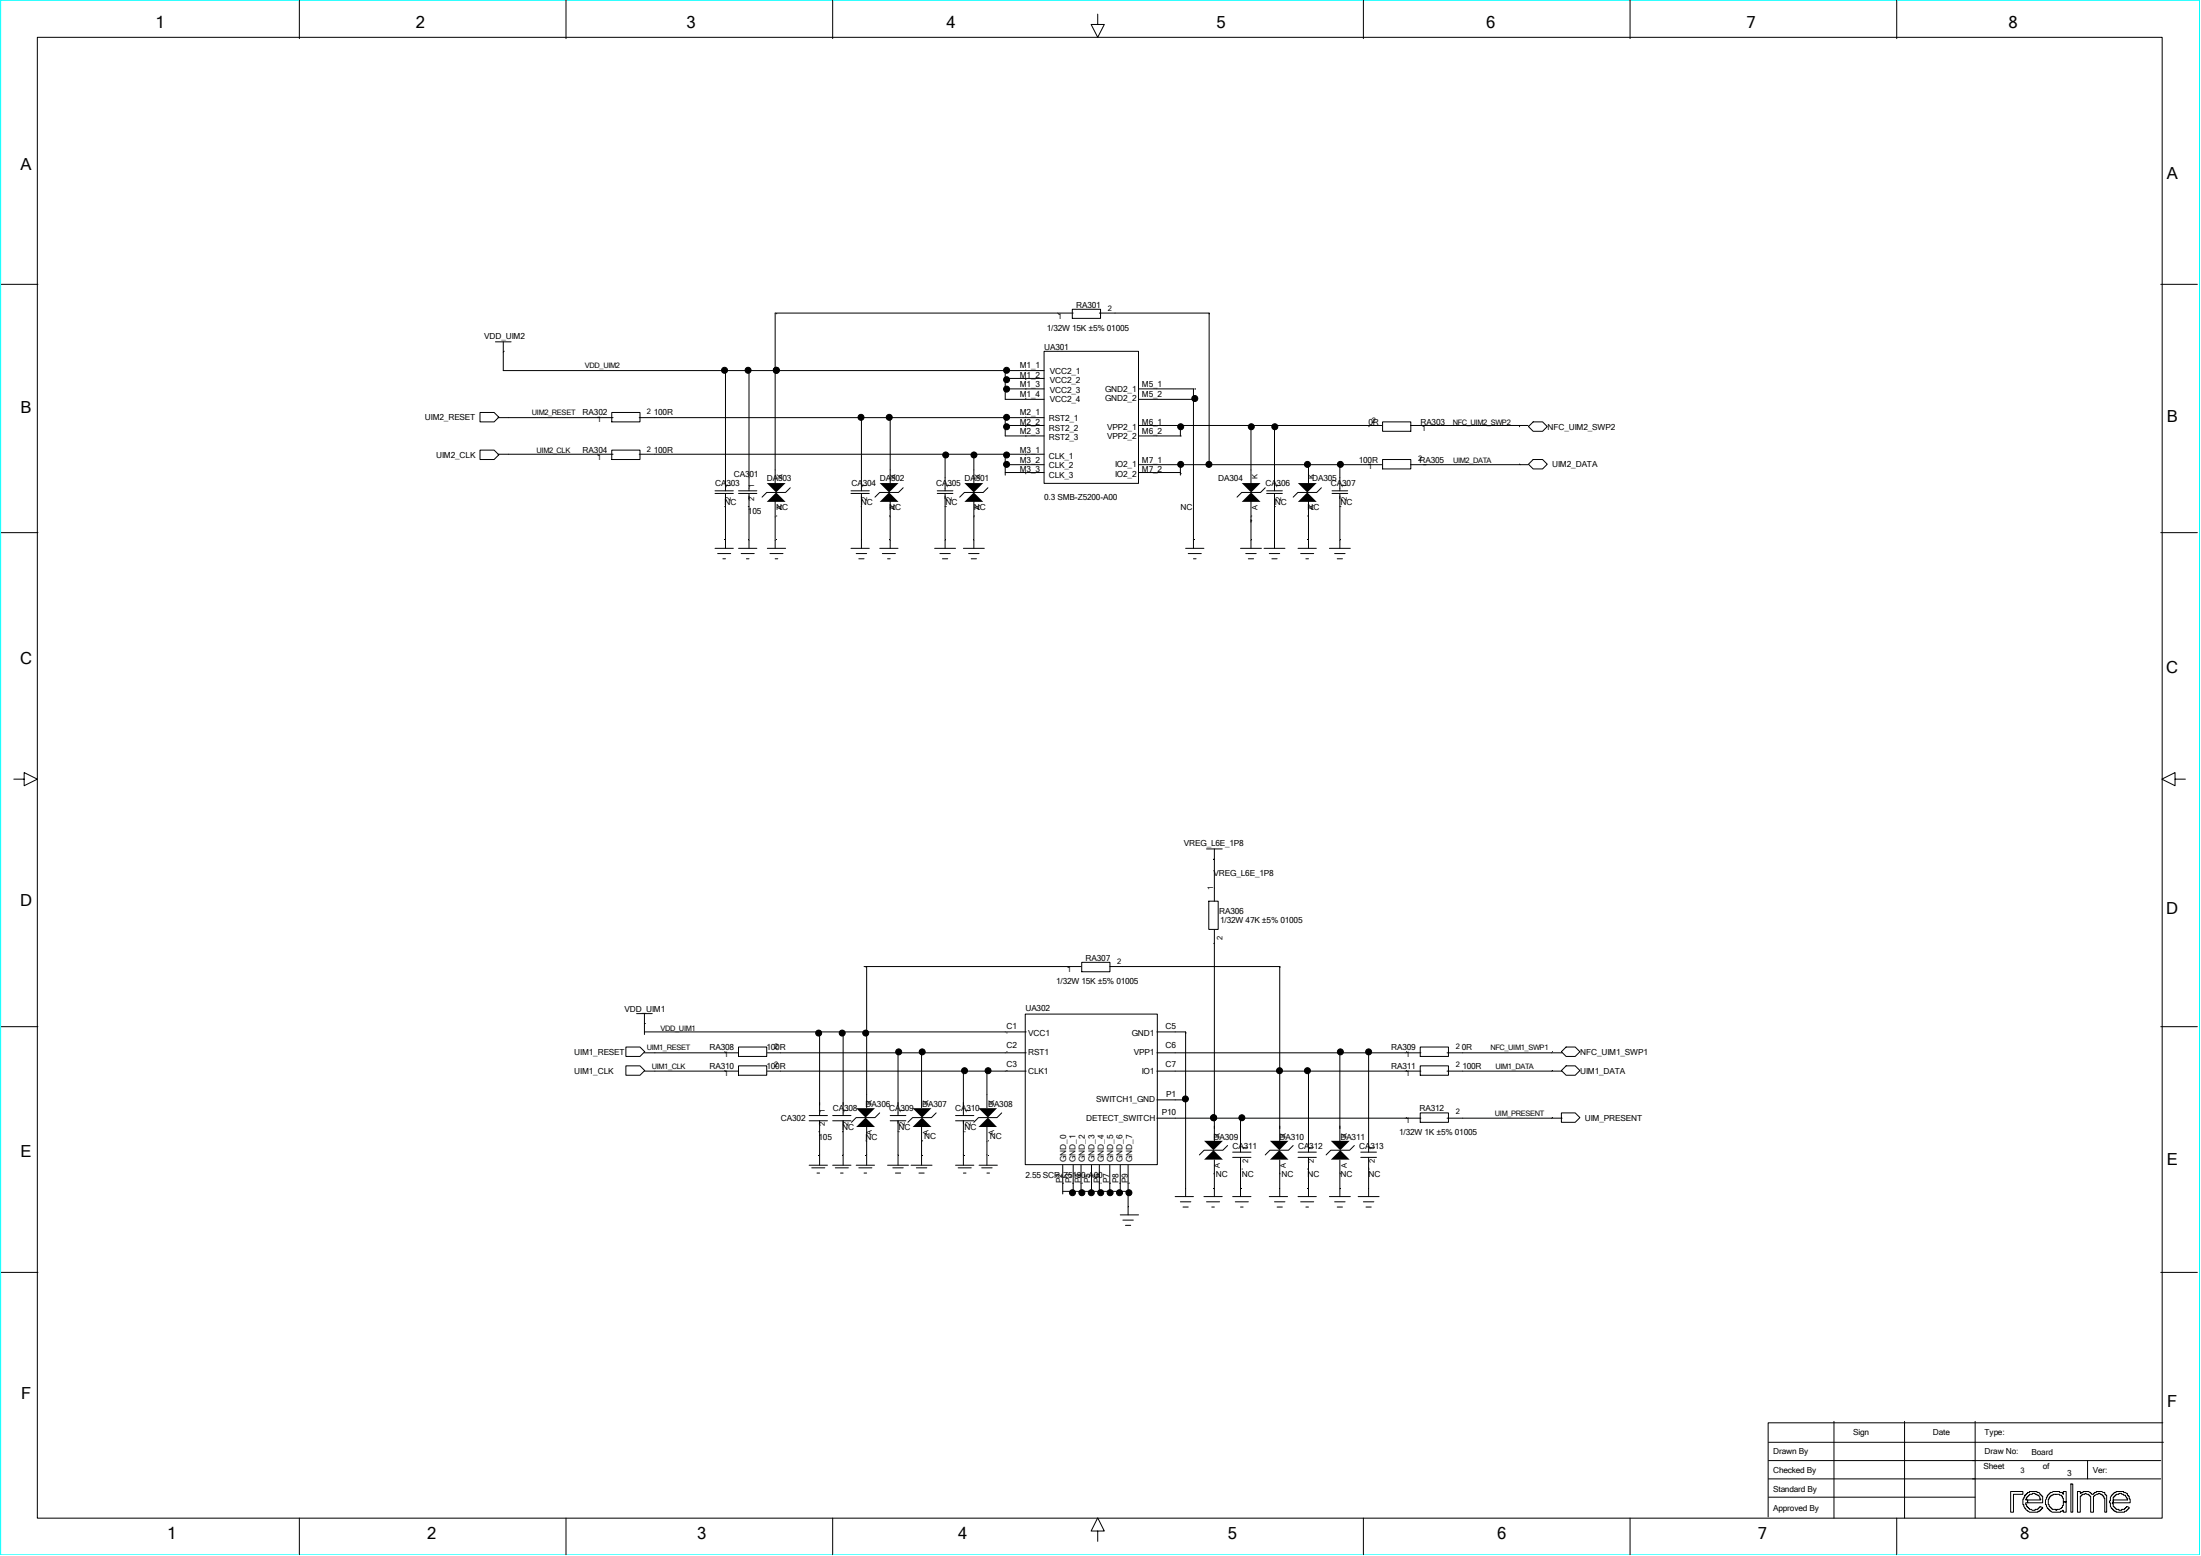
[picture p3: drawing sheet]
<svg xmlns="http://www.w3.org/2000/svg" width="297mm" height="210mm" viewBox="0 0 297 210" stroke-linecap="round" stroke-linejoin="round" font-family="sans-serif">
<path d="M.1 0h296.7v209.8h-296.7z" fill="none" stroke="#0ff" stroke-width=".13"/>
<g fill="none" stroke="#000" stroke-width=".13">
<path d="M40.4 0v5.2M76.4 0v5.2M112.4 0v5.2M184 0v5.2M220 0v5.2M255.9 0v5.2M5 5h286.8v199.9h-286.8zM148.1 1.9v1.4h.9l-.9 1.7-.9-1.7h.9M.2 38.4h4.9M291.6 38.4h4.9M64.8 55.7h1.9l.6 .6-.6 .6h-1.9zM66.9 46.1h2.1"/>
<path d="M67.2 56.4h15.5M67.9 46.1v3.9h73M82.5 55.7h3.9v1.2h-3.9zM86.3 56.4h54.6M97.9 50v16.2M101.1 50v16.2M116.2 56.4v9.8M120.1 56.4v8.8M135.6 51.1h5.3M135.6 52.5h5.3M135.6 50v3.9h5.3M135.6 57.4h5.3"/>
<path d="M135.6 56.4v2.4h5.3M140.9 47.4h12.7v17.8h-12.7zM144.7 41.7h3.8v1.3h-3.8zM144.8 42.3h-40.2v22.9M148.3 42.3h14.9v20.4M153.6 52.5h7.4v21.5M153.6 53.9h7.4M153.6 57.4h32.8M159.3 57.4v1.4h-5.7M168.8 57.4v7.8M172 57.4v8.8M186.6 56.9h3.8v1.3h-3.8z"/>
<path d="M190.3 57.4h15.9M206.9 56.9h1.3l.6 .7-.6 .6h-1.3l-.7-.6zM.2 71.9h4.9M64.8 60.7h1.9l.6 .7-.6 .6h-1.9zM67.2 61.3h15.5M82.5 60.7h3.9v1.3h-3.9zM86.3 61.3h54.6M96.5 74h2.5M96.5 66.6h2.5M96.5 66.2h2.5M96.8 74.7h1.8M97.5 75.4h.4"/>
<path d="M97.9 66.6v7.4M99.7 74h2.4M99.7 66.6h2.4M99.7 66.2h2.4M100 74.7h1.8M100.7 75.4h.4M101.1 66.6v7.4M103.5 74h2.5M103.9 74.7h1.8M104.6 75.4h.4M104.6 67.7v6.3M106.6 65.8l-.6 .7h-2.5l-.7 .6"/>
<path d="M114.8 74h2.5M114.8 66.6h2.5M114.8 66.2h2.5M115.5 74.7h1.4M115.9 75.4h.7M116.2 66.6v7.4M118.7 74h2.5M119.1 74.7h1.7M119.8 75.4h.3M120.1 67.7v6.3M121.9 65.8l-.7 .7h-2.5l-.6 .6M126.1 74h2.8"/>
<path d="M126.5 66.6h2.1M126.5 66.2h2.1M126.8 74.7h1.4M127.2 75.4h.7M127.5 61.3v4.9M127.5 66.6v7.4M130 74h2.8M130.7 74.7h1.4M131.1 75.4h.7M131.4 61.3v3.9M131.4 67.7v6.3M133.3 65.8l-.6 .7h-2.6l-.6 .6"/>
<path d="M135.6 62.7h5.3M135.6 63.8h5.3M135.6 61.3v2.8M153.6 62.7h32.8M153.6 63.8h5.7M159.3 62.7v1.4M160 74h2.5M160.3 74.7h1.8M161 75.4h.4M167.4 74h2.8M168.1 74.7h1.4M168.5 75.4h.7"/>
<path d="M168.8 67.7v6.3M170.6 74h2.8M170.7 65.8l-.6 .7h-2.5l-.7 .6M170.9 66.6h2.1M170.9 66.2h2.1M171.3 74.7h1.4M171.6 75.4h.7M172 66.6v7.4M175.2 74h2.4M175.5 74.7h1.8M176.2 75.4h.4M176.6 62.7v2.5"/>
<path d="M176.6 67.7v6.3M178.3 65.8l-.6 .7h-2.6l-.6 .6M179.4 74h2.8M179.7 66.6h2.2M179.7 66.2h2.2M180.1 74.7h1.4M180.4 75.4h.8M180.8 62.7v3.5M180.8 66.6v7.4M186.6 62h3.8v1.3h-3.8zM190.3 62.7h15.9M206.9 62h1.3l.6 .7-.6 .6h-1.3l-.7-.6z"/>
<path d="M291.6 71.9h4.9M1.9 105.2h1.4v-.9l1.7 .9-1.7 .8v-.8M162.8 114.6h2.1M163.9 114.6v7M293.5 105.2v-.9l-1.8 .9 1.8 .8v-.8h1.4M.2 138.6h4.9M85.9 136.8h2.1M87 139.3h51.5M87 136.8v2.8M110.6 139.3v11.3M113.8 139.3v11.3M116.6 130.4h29.3"/>
<path d="M116.9 130.4v19.1M138.3 136.9h17.9v20.3h-17.9zM146 129.9h3.8v1.2h-3.8zM149.8 130.4h22.9v23.7M156.1 139.3h3.9v22.2M163.1 121.6h1.3v3.8h-1.3zM163.9 125.5v28.6M291.6 138.6h4.9M84.5 141.3h1.9l.6 .6-.6 .7h-1.9zM84.5 143.8h1.9l.6 .7-.6 .6h-1.9zM87 142.1h12.7M87 144.6h12.7"/>
<path d="M99.7 143.8h3.8v1.3h-3.8zM99.7 141.3h3.8v1.3h-3.8zM103.5 142.1h35M103.5 144.6h35M109.2 157.3h2.5M109.2 151.3h2.5M109.2 150.6h2.5M109.5 157.6h1.8M110.2 158.3h.4M110.6 151.3v6M112.4 157.3h2.4M112.4 151.3h2.4"/>
<path d="M112.4 150.6h2.4M112.7 157.6h1.8M113.4 158.3h.4M113.8 151.3v6M115.5 157.3h2.5M115.9 157.6h1.8M116.6 158.3h.3M116.9 152v5.3M118.7 150.2l-.6 .6h-2.6l-.6 .7M119.8 157.3h2.8M120.1 151.3h2.1M120.1 150.6h2.1"/>
<path d="M120.5 157.6h1.4M120.8 158.3h.7M121.2 142.1v8.5M121.2 151.3v6M122.9 157.3h2.9M123.6 157.6h1.5M124 158.3h.7M124.4 142.1v7.4M124.4 152v5.3M126.3 150.2l-.6 .6h-2.6l-.6 .7M128.9 157.3h2.5M128.9 151.3h2.5"/>
<path d="M128.9 150.6h2.5M129.3 157.6h1.8M130 158.3h.4M130 144.6v6M130 151.3v6M132.1 157.3h2.5M132.5 157.6h1.4M133.2 144.6v4.9M133.2 152v5.3M133.2 158.3h.3M135.2 150.2l-.7 .6h-2.5l-.6 .7M143.4 157.3v3.8"/>
<path d="M144.8 157.3v3.8M145.9 157.3v3.8M147.3 157.3v3.8M148.3 157.3v3.8M149.8 157.3v3.8M151.2 157.3v3.8M152.2 157.3v6.7M156.1 142.1h35.6M156.1 144.6h35.6M156.1 150.9h35.6M156.1 148.4h3.9M163.9 156.6v4.9"/>
<path d="M165.7 154.6l-.7 .6h-2.5l-.7 .7M166.3 156.2h2.5M166.3 155.5h2.5M167.4 150.9v4.6M167.4 156.2v5.3M172.7 156.6v4.9M174.5 154.6l-.6 .6h-2.5l-.7 .7M175.2 156.2h2.4M175.2 155.5h2.4M176.6 144.6v10.9M176.6 156.2v5.3M180.8 142.1v12"/>
<path d="M180.8 156.6v4.9M182.8 154.6l-.7 .6h-2.5l-.7 .7M183.6 156.2h2.1M183.6 155.5h2.1M184.7 142.1v13.4M184.7 156.2v5.3M191.6 141.3h3.9v1.3h-3.9zM191.6 143.8h3.9v1.3h-3.9zM191.6 150.2h3.9v1.3h-3.9zM195.3 142.1h15.5M195.3 144.6h15.5M195.3 150.9h15.5"/>
<path d="M210.7 150.2h1.9l.6 .6-.6 .7h-1.9zM211.3 141.3h1.3l.6 .6-.6 .7h-1.3l-.6-.7zM211.3 143.8h1.3l.6 .7-.6 .6h-1.3l-.6-.6zM.2 171.7h4.9M143.4 160.8h8.8M151.2 164h2.4M151.5 164.7h1.4M151.9 165.4h.7M158.6 161.5h2.4M159.3 162.2h1.4M159.6 162.9h.7M162.5 161.5h2.4"/>
<path d="M162.8 162.2h1.8M163.5 162.9h.4M166.3 161.5h2.5M166.7 162.2h1.8M167.4 162.9h.3M171.3 161.5h2.4M172 162.2h1.4M172.3 162.9h.7M175.2 161.5h2.4M175.5 162.2h1.8M176.2 162.9h.4M179.4 161.5h2.8"/>
<path d="M180.1 162.2h1.4M180.4 162.9h.8M183.3 161.5h2.8M184 162.2h1.4M184.3 162.9h.7M291.6 171.7h4.9M238.7 194.7h53.2M238.7 199.6h52.9M238.7 197.1h52.9M247.5 191.8v13.1M257 191.8v13.1M266.5 191.8v13.1"/>
<path d="M281.7 197.1v2.5M291.8 192h-53.2v12.7M40.4 204.9v4.9M76.4 204.9v4.9M112.4 204.9v4.9M148.1 206.6h.9l-.9-1.7-.9 1.7h.9v1.4M184 204.9v4.9M220 204.9v4.9M238.7 202.1h27.8M255.9 204.9v4.9M271.3 201.3h1.7v.4h-1.3v2.4h-.4zM273.2 201.8h.1v-.1l.3-.2v-.1h.3v-.1h1v.1h.2l.2 .3h.1v.1l.2 .1v.9h-2v-.4h1.8v-.1h-.1l-.2-.5h-.2v-.1h-.3v-.2h-.4v.2h-.3v.1h-.2v.1l-.2 .2v.2h-.2v.1h.3v.4h-.3v.3h.2v.2l.2 .2v.1h.2v.1h.2l.1 .1 .8-.1 .1-.2h.2v-.2l.3 .2v.1l-.2 .1-.1 .3h-.3v.1h-1.1l-.3-.1v-.2h-.1l-.2-.2h-.1l-.1-.5h-.1v-.8h.1z"/>
<path d="M276.4 201.7h.1l.1-.3h.3l.1-.1h.9v.1h.4l.1 .3v-.4h.4v1.4h-.4v-.5h-.1v-.3h-.1v-.1h-.3v-.1h-.9v.1h-.2v.1l-.3 .2v.2h-.1v.8h.1v.2h.1v.2h.2l.1 .2h.5v.1h.1v-.1h.4l.3-.1v-.1h.1v-.3h.1v-.5h.4v1.4h-.4v-.3h-.1v.2h-.3v.1h-1.1l-.3-.1-.1-.3h-.1v-.1h-.1l-.2-.3v-.2h-.1v-.7zM279.4 200.3h.3v3.8h-.3zM280.3 201.3h.4v.2h.1v-.1h.3v-.1h.8l.2 .1 .1 .3h.3l.1-.3h.3v-.1h.7l.2 .1h.2v.3l.3 .1v2.3h-.3v-1.9h-.1v-.3h-.1l-.2-.2h-.2v-.2h-.3v.2h-.2l-.3 .1v.1h-.1v2.2h-.4v-2.2h-.1l-.1-.2h-.3l-.1-.2h-.2v.2h-.3l-.2 .2h-.1v2.2h-.4zM284.9 201.8h.1v-.1l.3-.2v-.1h.2v-.1h1.1v.1l.5 .1v.3l.2 .1v.4h.1v.5h-2.2v-.4h1.9v-.2h-.2l-.1-.4-.5-.1v-.2h-.4v.2h-.4v.1h-.1v.1l-.2 .2v.7h-.2v.1h.2v.4l.2 .2v.1h.1v.1h.4v.1l.8-.1 .1-.2h.1v-.2l.4 .2v.1l-.2 .1-.2 .3h-.2v.1h-1.2v-.1h-.2v-.2h-.1l-.2-.2h-.1l-.1-.3v-.5h-.2z"/>
<circle cx="97.8" cy="50" r=".4"/>
<circle cx="100.9" cy="50" r=".4"/>
<circle cx="104.8" cy="50" r=".4"/>
<circle cx="116.2" cy="56.3" r=".4"/>
<circle cx="120" cy="56.3" r=".4"/>
<circle cx="135.8" cy="57.6" r=".4"/>
<circle cx="135.8" cy="52.5" r=".4"/>
<circle cx="135.8" cy="56.3" r=".4"/>
<circle cx="135.8" cy="50" r=".4"/>
<circle cx="135.8" cy="51.2" r=".4"/>
<circle cx="159.3" cy="57.6" r=".4"/>
<circle cx="161.2" cy="53.8" r=".4"/>
<circle cx="168.8" cy="57.6" r=".4"/>
<circle cx="172" cy="57.6" r=".4"/>
<circle cx="127.6" cy="61.4" r=".4"/>
<circle cx="131.4" cy="61.4" r=".4"/>
<circle cx="135.8" cy="62.7" r=".4"/>
<circle cx="135.8" cy="61.4" r=".4"/>
<circle cx="159.3" cy="62.7" r=".4"/>
<circle cx="163.1" cy="62.7" r=".4"/>
<circle cx="176.4" cy="62.7" r=".4"/>
<circle cx="180.9" cy="62.7" r=".4"/>
<circle cx="110.5" cy="139.4" r=".4"/>
<circle cx="113.6" cy="139.4" r=".4"/>
<circle cx="116.8" cy="139.4" r=".4"/>
<circle cx="121.3" cy="142" r=".4"/>
<circle cx="124.4" cy="142" r=".4"/>
<circle cx="130.2" cy="144.5" r=".4"/>
<circle cx="133.3" cy="144.5" r=".4"/>
<circle cx="160" cy="148.3" r=".4"/>
<circle cx="163.8" cy="150.9" r=".4"/>
<circle cx="167.6" cy="150.9" r=".4"/>
<circle cx="172.7" cy="144.5" r=".4"/>
<circle cx="176.4" cy="144.5" r=".4"/>
<circle cx="180.9" cy="142" r=".4"/>
<circle cx="184.7" cy="142" r=".4"/>
<circle cx="144.7" cy="161" r=".4"/>
<circle cx="146" cy="161" r=".4"/>
<circle cx="147.3" cy="161" r=".4"/>
<circle cx="148.5" cy="161" r=".4"/>
<circle cx="149.8" cy="161" r=".4"/>
<circle cx="151.1" cy="161" r=".4"/>
<circle cx="152.3" cy="161" r=".4"/>
</g>
<g fill="#000">
<path d="M103.5 65.2h2.5l-1.3 1.3zM104.7 66.5l1.3 1.2h-2.5zM118.7 65.2h2.5l-1.2 1.3zM120 66.5l1.2 1.2h-2.5zM130.1 65.2h2.6l-1.3 1.3zM130.1 67.7l1.3-1.2 1.3 1.2zM167.6 65.2h2.5l-1.3 1.3zM168.8 66.5l1.3 1.2h-2.5zM175.1 65.2h2.6l-1.3 1.3zM175.1 67.7l1.3-1.2 1.3 1.2zM115.5 149.6h2.6l-1.3 1.2zM116.8 150.8l1.3 1.3h-2.6z"/>
<path d="M123.1 149.6h2.6l-1.3 1.2zM124.4 150.8l1.3 1.3h-2.6zM132 149.6h2.5l-1.2 1.2zM132 152.1l1.3-1.3 1.2 1.3zM162.5 154h2.5l-1.3 1.2zM162.5 156.5l1.2-1.3 1.3 1.3zM171.4 154h2.5l-1.3 1.2zM172.6 155.2l1.3 1.3h-2.5zM179.6 154h2.5l-1.3 1.2zM179.6 156.5l1.2-1.3 1.3 1.3z"/>
<circle cx="97.8" cy="50" r=".41"/>
<circle cx="100.9" cy="50" r=".41"/>
<circle cx="104.8" cy="50" r=".41"/>
<circle cx="116.2" cy="56.3" r=".41"/>
<circle cx="120" cy="56.3" r=".41"/>
<circle cx="135.8" cy="57.6" r=".41"/>
<circle cx="135.8" cy="52.5" r=".41"/>
<circle cx="135.8" cy="51.2" r=".41"/>
<circle cx="135.8" cy="50" r=".41"/>
<circle cx="135.8" cy="56.3" r=".41"/>
<circle cx="159.3" cy="57.6" r=".41"/>
<circle cx="161.2" cy="53.8" r=".41"/>
<circle cx="168.8" cy="57.6" r=".41"/>
<circle cx="172" cy="57.6" r=".41"/>
<circle cx="127.6" cy="61.4" r=".41"/>
<circle cx="131.4" cy="61.4" r=".41"/>
<circle cx="135.8" cy="62.7" r=".41"/>
<circle cx="135.8" cy="61.4" r=".41"/>
<circle cx="159.3" cy="62.7" r=".41"/>
<circle cx="163.1" cy="62.7" r=".41"/>
<circle cx="176.4" cy="62.7" r=".41"/>
<circle cx="180.9" cy="62.7" r=".41"/>
<circle cx="110.5" cy="139.4" r=".41"/>
<circle cx="113.6" cy="139.4" r=".41"/>
<circle cx="116.8" cy="139.4" r=".41"/>
<circle cx="121.3" cy="142" r=".41"/>
<circle cx="124.4" cy="142" r=".41"/>
<circle cx="130.2" cy="144.5" r=".41"/>
<circle cx="133.3" cy="144.5" r=".41"/>
<circle cx="160" cy="148.3" r=".41"/>
<circle cx="163.8" cy="150.9" r=".41"/>
<circle cx="167.6" cy="150.9" r=".41"/>
<circle cx="172.7" cy="144.5" r=".41"/>
<circle cx="176.4" cy="144.5" r=".41"/>
<circle cx="180.9" cy="142" r=".41"/>
<circle cx="184.7" cy="142" r=".41"/>
<circle cx="144.7" cy="161" r=".41"/>
<circle cx="146" cy="161" r=".41"/>
<circle cx="147.3" cy="161" r=".41"/>
<circle cx="148.5" cy="161" r=".41"/>
<circle cx="149.8" cy="161" r=".41"/>
<circle cx="151.1" cy="161" r=".41"/>
<circle cx="152.3" cy="161" r=".41"/>
</g>
<g font-size="2.2">
<text x="21" y="3.8">1</text>
<text x="56.1" y="3.8">2</text>
<text x="92.6" y="3.8">3</text>
<text x="127.7" y="3.8">4</text>
<text x="164.2" y="3.8">5</text>
<text x="200.6" y="3.8">6</text>
<text x="235.7" y="3.8">7</text>
<text x="271" y="3.8">8</text>
<text x="2.8" y="23">A</text>
<text x="292.4" y="24.1">A</text>
<text x="2.8" y="55.8">B</text>
<text x="292.4" y="56.9">B</text>
<text x="2.7" y="89.7">C</text>
<text x="292.3" y="90.8">C</text>
<text x="2.7" y="122.3">D</text>
<text x="292.3" y="123.4">D</text>
<text x="2.8" y="156.1">E</text>
<text x="292.4" y="157.3">E</text>
<text x="2.8" y="188.8">F</text>
<text x="292.4" y="189.9">F</text>
<text x="22.6" y="207.8">1</text>
<text x="57.7" y="207.8">2</text>
<text x="94.1" y="207.8">3</text>
<text x="129.3" y="207.8">4</text>
<text x="165.7" y="207.8">5</text>
<text x="202" y="207.8">6</text>
<text x="237.2" y="207.8">7</text>
<text x="272.6" y="207.8">8</text>
</g>
<g font-size="1.1">
<text x="145.2" y="41.5">RA301</text>
<text x="65.3" y="45.8">VDD_UIM2</text>
<text x="140.9" y="47.2">UA301</text>
<text x="141.2" y="44.6">1/32W 15K ±5% 01005</text>
<text x="137.6" y="53.5">M1_4</text>
<text x="137.6" y="52.3">M1_3</text>
<text x="137.6" y="51">M1_2</text>
<text x="137.6" y="49.7">M1_1</text>
<text x="141.7" y="50.5">VCC2_1</text>
<text x="141.7" y="51.8">VCC2_2</text>
<text x="141.7" y="53">VCC2_3</text>
<text x="149.1" y="52.9">GND2_1</text>
<text x="154.1" y="53.5">M5_2</text>
<text x="154.1" y="52.3">M5_1</text>
<text x="57.3" y="56.7">UIM2_RESET</text>
<text x="78.6" y="56.1">RA302</text>
<text x="88.2" y="56.1">100R</text>
<text x="137.6" y="58.6">M2_3</text>
<text x="137.6" y="57.3">M2_2</text>
<text x="137.6" y="56.1">M2_1</text>
<text x="141.5" y="56.8">RST2_1</text>
<text x="141.5" y="58.1">RST2_2</text>
<text x="141.5" y="59.4">RST2_3</text>
<text x="141.7" y="54.3">VCC2_4</text>
<text x="149.1" y="54.2">GND2_2</text>
<text x="149.4" y="58">VPP2_1</text>
<text x="149.4" y="59.3">VPP2_2</text>
<text x="154.1" y="58.6">M6_2</text>
<text x="154.1" y="57.3">M6_1</text>
<text x="184.7" y="57.3">0R</text>
<text x="191.7" y="57.3">RA303</text>
<text x="208.8" y="58">NFC_UIM2_SWP2</text>
<text x="58.8" y="61.8">UIM2_CLK</text>
<text x="78.6" y="61.2">RA304</text>
<text x="88.2" y="61.2">100R</text>
<text x="96.5" y="65.6">CA303</text>
<text x="99" y="64.3">CA301</text>
<text x="103.5" y="65">DA303</text>
<text x="114.9" y="65.6">CA304</text>
<text x="118.7" y="65">DA302</text>
<text x="126.3" y="65.6">CA305</text>
<text x="130.1" y="65">DA301</text>
<text x="137.6" y="63.7">M3_3</text>
<text x="137.6" y="62.4">M3_2</text>
<text x="137.6" y="61.2">M3_1</text>
<text x="141.5" y="61.9">CLK_1</text>
<text x="141.5" y="63.2">CLK_2</text>
<text x="141.5" y="64.5">CLK_3</text>
<text x="150.5" y="63.1">IO2_1</text>
<text x="150.5" y="64.3">IO2_2</text>
<text x="154.1" y="63.7">M7_2</text>
<text x="154.1" y="62.4">M7_1</text>
<text x="164.4" y="65">DA304</text>
<text x="170.7" y="65.6">CA306</text>
<text x="177.1" y="65">DA305</text>
<text x="179.6" y="65.6">CA307</text>
<text x="183.4" y="62.4">100R</text>
<text x="209.4" y="63.1">UIM2_DATA</text>
<text x="97.8" y="68.1">NC</text>
<text x="100.9" y="69.4">105</text>
<text x="104.7" y="68.8">NC</text>
<text x="116.2" y="68.1">NC</text>
<text x="120" y="68.8">NC</text>
<text x="127.6" y="68.1">NC</text>
<text x="131.4" y="68.8">NC</text>
<text x="140.9" y="67.5">0.3 SMB-Z5200-A00</text>
<text x="159.3" y="68.8">NC</text>
<text x="172" y="68.1">NC</text>
<text x="176.4" y="68.8">NC</text>
<text x="180.9" y="68.1">NC</text>
<text x="159.7" y="114.2">VREG_L6E_1P8</text>
<text x="163.8" y="118.2">VREG_L6E_1P8</text>
<text x="164.5" y="123.3">RA306</text>
<text x="164.7" y="124.6">1/32W 47K ±5% 01005</text>
<text x="146.5" y="129.7">RA307</text>
<text x="84.3" y="136.6">VDD_UIM1</text>
<text x="138.4" y="136.4">UA302</text>
<text x="142.5" y="132.8">1/32W 15K ±5% 01005</text>
<text x="77.5" y="142.4">UIM1_RESET</text>
<text x="95.7" y="141.7">RA308</text>
<text x="103.4" y="141.7">100R</text>
<text x="135.8" y="138.9">C1</text>
<text x="135.8" y="141.5">C2</text>
<text x="138.7" y="139.8">VCC1</text>
<text x="138.7" y="142.4">RST1</text>
<text x="152.7" y="139.8">GND1</text>
<text x="153" y="142.4">VPP1</text>
<text x="157.3" y="138.9">C5</text>
<text x="157.3" y="141.5">C6</text>
<text x="187.7" y="141.7">RA309</text>
<text x="197.3" y="141.7">0R</text>
<text x="213.2" y="142.4">NFC_UIM1_SWP1</text>
<text x="77.5" y="144.9">UIM1_CLK</text>
<text x="95.7" y="144.3">RA310</text>
<text x="103.4" y="144.3">100R</text>
<text x="112.4" y="150">CA308</text>
<text x="116.8" y="149.3">DA306</text>
<text x="120" y="150">CA309</text>
<text x="124.4" y="149.3">DA307</text>
<text x="128.9" y="150">CA310</text>
<text x="133.3" y="149.3">DA308</text>
<text x="135.8" y="144">C3</text>
<text x="138.7" y="144.9">CLK1</text>
<text x="147.9" y="148.7">SWITCH1_GND</text>
<text x="154.1" y="144.9">IO1</text>
<text x="157.3" y="144">C7</text>
<text x="157.4" y="148.1">P1</text>
<text x="187.7" y="144.3">RA311</text>
<text x="191.5" y="150">RA312</text>
<text x="197.3" y="144.3">100R</text>
<text x="213.2" y="144.9">UIM1_DATA</text>
<text x="105.4" y="151.3">CA302</text>
<text x="110.5" y="153.8">105</text>
<text x="113.6" y="152.5">NC</text>
<text x="116.8" y="153.8">NC</text>
<text x="121.3" y="152.5">NC</text>
<text x="124.7" y="153.7">NC</text>
<text x="130.1" y="152.5">NC</text>
<text x="133.6" y="153.7">NC</text>
<text x="146.6" y="151.3">DETECT_SWITCH</text>
<text x="156.8" y="150.5">P10</text>
<text x="163.8" y="153.8">DA309</text>
<text x="166.3" y="155">CA311</text>
<text x="172.7" y="153.8">DA310</text>
<text x="175.2" y="155">CA312</text>
<text x="180.9" y="153.8">DA311</text>
<text x="183.4" y="155">CA313</text>
<text x="188.8" y="153.2">1/32W 1K ±5% 01005</text>
<text x="213.8" y="151.3">UIM_PRESENT</text>
<text x="138.4" y="159">2.55 SCR-Z5190-A00</text>
<text x="143.3" y="159.7" transform="rotate(-90 143.3 159.7)">P2</text>
<text x="143.9" y="156.9" transform="rotate(-90 143.9 156.9)">GND_0</text>
<text x="144.6" y="159.7" transform="rotate(-90 144.6 159.7)">P3</text>
<text x="145.1" y="156.9" transform="rotate(-90 145.1 156.9)">GND_1</text>
<text x="145.9" y="159.7" transform="rotate(-90 145.9 159.7)">P4</text>
<text x="146.4" y="156.9" transform="rotate(-90 146.4 156.9)">GND_2</text>
<text x="147.1" y="159.7" transform="rotate(-90 147.1 159.7)">P5</text>
<text x="147.7" y="156.9" transform="rotate(-90 147.7 156.9)">GND_3</text>
<text x="148.4" y="159.7" transform="rotate(-90 148.4 159.7)">P6</text>
<text x="148.9" y="156.9" transform="rotate(-90 148.9 156.9)">GND_4</text>
<text x="149.7" y="159.7" transform="rotate(-90 149.7 159.7)">P7</text>
<text x="150.2" y="156.9" transform="rotate(-90 150.2 156.9)">GND_5</text>
<text x="150.9" y="159.7" transform="rotate(-90 150.9 159.7)">P8</text>
<text x="151.5" y="156.9" transform="rotate(-90 151.5 156.9)">GND_6</text>
<text x="152.2" y="159.7" transform="rotate(-90 152.2 159.7)">P9</text>
<text x="152.8" y="156.9" transform="rotate(-90 152.8 156.9)">GND_7</text>
<text x="164.1" y="158.8">NC</text>
<text x="167.6" y="158.8">NC</text>
<text x="172.9" y="158.8">NC</text>
<text x="176.4" y="158.8">NC</text>
<text x="180.9" y="158.8">NC</text>
<text x="184.7" y="158.8">NC</text>
<text x="239.3" y="196.3">Drawn By</text>
<text x="250" y="193.7">Sign</text>
<text x="260.8" y="193.7">Date</text>
<text x="267.8" y="193.7">Type:</text>
<text x="267.8" y="196.3">Draw No:</text>
<text x="274.1" y="196.4">Board</text>
<text x="239.3" y="198.8">Checked By</text>
<text x="239.3" y="201.3">Standard By</text>
<text x="239.3" y="203.9">Approved By</text>
<text x="267.7" y="198.3">Sheet</text>
<text x="275.7" y="198.3">of</text>
<text x="279" y="199.2">3</text>
<text x="282.4" y="198.8">Ver:</text>
</g>
<g font-size="1">
<text x="149.5" y="41.9">2</text>
<text x="142.7" y="43">1</text>
<text x="78.9" y="49.7">VDD_UIM2</text>
<text x="71.8" y="56.1">UIM2_RESET</text>
<text x="80.6" y="57">1</text>
<text x="87.3" y="55.9">2</text>
<text x="185.1" y="57.1">2</text>
<text x="191.9" y="58.2">1</text>
<text x="196" y="57.3">NFC_UIM2_SWP2</text>
<text x="72.4" y="61.2">UIM2_CLK</text>
<text x="80.6" y="62">1</text>
<text x="87.3" y="60.9">2</text>
<text x="98.6" y="65.9" transform="rotate(-90 98.6 65.9)">1</text>
<text x="101.8" y="65.9" transform="rotate(-90 101.8 65.9)">1</text>
<text x="105.6" y="64.7" transform="rotate(-90 105.6 64.7)">K</text>
<text x="117" y="65.9" transform="rotate(-90 117 65.9)">1</text>
<text x="120.8" y="64.7" transform="rotate(-90 120.8 64.7)">K</text>
<text x="128.5" y="65.9" transform="rotate(-90 128.5 65.9)">1</text>
<text x="132.3" y="64.7" transform="rotate(-90 132.3 64.7)">K</text>
<text x="169.7" y="64.7" transform="rotate(-90 169.7 64.7)">K</text>
<text x="172.9" y="65.9" transform="rotate(-90 172.9 65.9)">1</text>
<text x="177.3" y="64.7" transform="rotate(-90 177.3 64.7)">K</text>
<text x="181.7" y="65.9" transform="rotate(-90 181.7 65.9)">1</text>
<text x="184.6" y="63.3">1</text>
<text x="191.4" y="62.2">2RA305</text>
<text x="196.1" y="62.4">UIM2_DATA</text>
<text x="98.6" y="67.6" transform="rotate(-90 98.6 67.6)">2</text>
<text x="101.8" y="67.6" transform="rotate(-90 101.8 67.6)">2</text>
<text x="105.6" y="68.9" transform="rotate(-90 105.6 68.9)">A</text>
<text x="117" y="67.6" transform="rotate(-90 117 67.6)">2</text>
<text x="120.8" y="68.9" transform="rotate(-90 120.8 68.9)">A</text>
<text x="128.5" y="67.6" transform="rotate(-90 128.5 67.6)">2</text>
<text x="132.3" y="68.9" transform="rotate(-90 132.3 68.9)">A</text>
<text x="169.7" y="68.9" transform="rotate(-90 169.7 68.9)">A</text>
<text x="172.9" y="67.6" transform="rotate(-90 172.9 67.6)">2</text>
<text x="177.3" y="68.9" transform="rotate(-90 177.3 68.9)">A</text>
<text x="181.7" y="67.6" transform="rotate(-90 181.7 67.6)">2</text>
<text x="163.7" y="120.2" transform="rotate(-90 163.7 120.2)">1</text>
<text x="144" y="131.2">1</text>
<text x="150.8" y="130.1">2</text>
<text x="165" y="126.9" transform="rotate(-90 165 126.9)">2</text>
<text x="87.3" y="141.7">UIM1_RESET</text>
<text x="89.1" y="139.2">VDD_UIM1</text>
<text x="97.7" y="142.6">1</text>
<text x="104.5" y="141.5">2</text>
<text x="189.7" y="142.6">1</text>
<text x="196.5" y="141.5">2</text>
<text x="201.1" y="141.7">NFC_UIM1_SWP1</text>
<text x="87.9" y="144.3">UIM1_CLK</text>
<text x="97.7" y="145.2">1</text>
<text x="104.5" y="144.1">2</text>
<text x="117.7" y="149.1" transform="rotate(-90 117.7 149.1)">K</text>
<text x="125.3" y="149.1" transform="rotate(-90 125.3 149.1)">K</text>
<text x="134.2" y="149.1" transform="rotate(-90 134.2 149.1)">K</text>
<text x="189.7" y="145.2">1</text>
<text x="196.5" y="144.1">2</text>
<text x="201.8" y="144.3">UIM1_DATA</text>
<text x="111.3" y="152" transform="rotate(-90 111.3 152)">2</text>
<text x="111.3" y="150.2" transform="rotate(-90 111.3 150.2)">1</text>
<text x="114.5" y="152" transform="rotate(-90 114.5 152)">2</text>
<text x="114.5" y="150.2" transform="rotate(-90 114.5 150.2)">1</text>
<text x="117.7" y="153.2" transform="rotate(-90 117.7 153.2)">A</text>
<text x="122.1" y="152" transform="rotate(-90 122.1 152)">2</text>
<text x="122.1" y="150.2" transform="rotate(-90 122.1 150.2)">1</text>
<text x="125.3" y="153.2" transform="rotate(-90 125.3 153.2)">A</text>
<text x="131" y="152" transform="rotate(-90 131 152)">2</text>
<text x="131" y="150.2" transform="rotate(-90 131 150.2)">1</text>
<text x="134.2" y="153.2" transform="rotate(-90 134.2 153.2)">A</text>
<text x="164.6" y="153.5" transform="rotate(-90 164.6 153.5)">K</text>
<text x="168.4" y="155.3" transform="rotate(-90 168.4 155.3)">1</text>
<text x="173.5" y="153.5" transform="rotate(-90 173.5 153.5)">K</text>
<text x="177.3" y="155.3" transform="rotate(-90 177.3 155.3)">1</text>
<text x="181.7" y="153.5" transform="rotate(-90 181.7 153.5)">K</text>
<text x="185.5" y="155.3" transform="rotate(-90 185.5 155.3)">1</text>
<text x="189.7" y="151.5">1</text>
<text x="196.5" y="150.4">2</text>
<text x="201.7" y="150.6">UIM_PRESENT</text>
<text x="164.6" y="157.6" transform="rotate(-90 164.6 157.6)">A</text>
<text x="168.4" y="157" transform="rotate(-90 168.4 157)">2</text>
<text x="173.5" y="157.6" transform="rotate(-90 173.5 157.6)">A</text>
<text x="177.3" y="157" transform="rotate(-90 177.3 157)">2</text>
<text x="181.7" y="157.6" transform="rotate(-90 181.7 157.6)">A</text>
<text x="185.5" y="157" transform="rotate(-90 185.5 157)">2</text>
<text x="272.6" y="198.8">3</text>
</g>
</svg>
